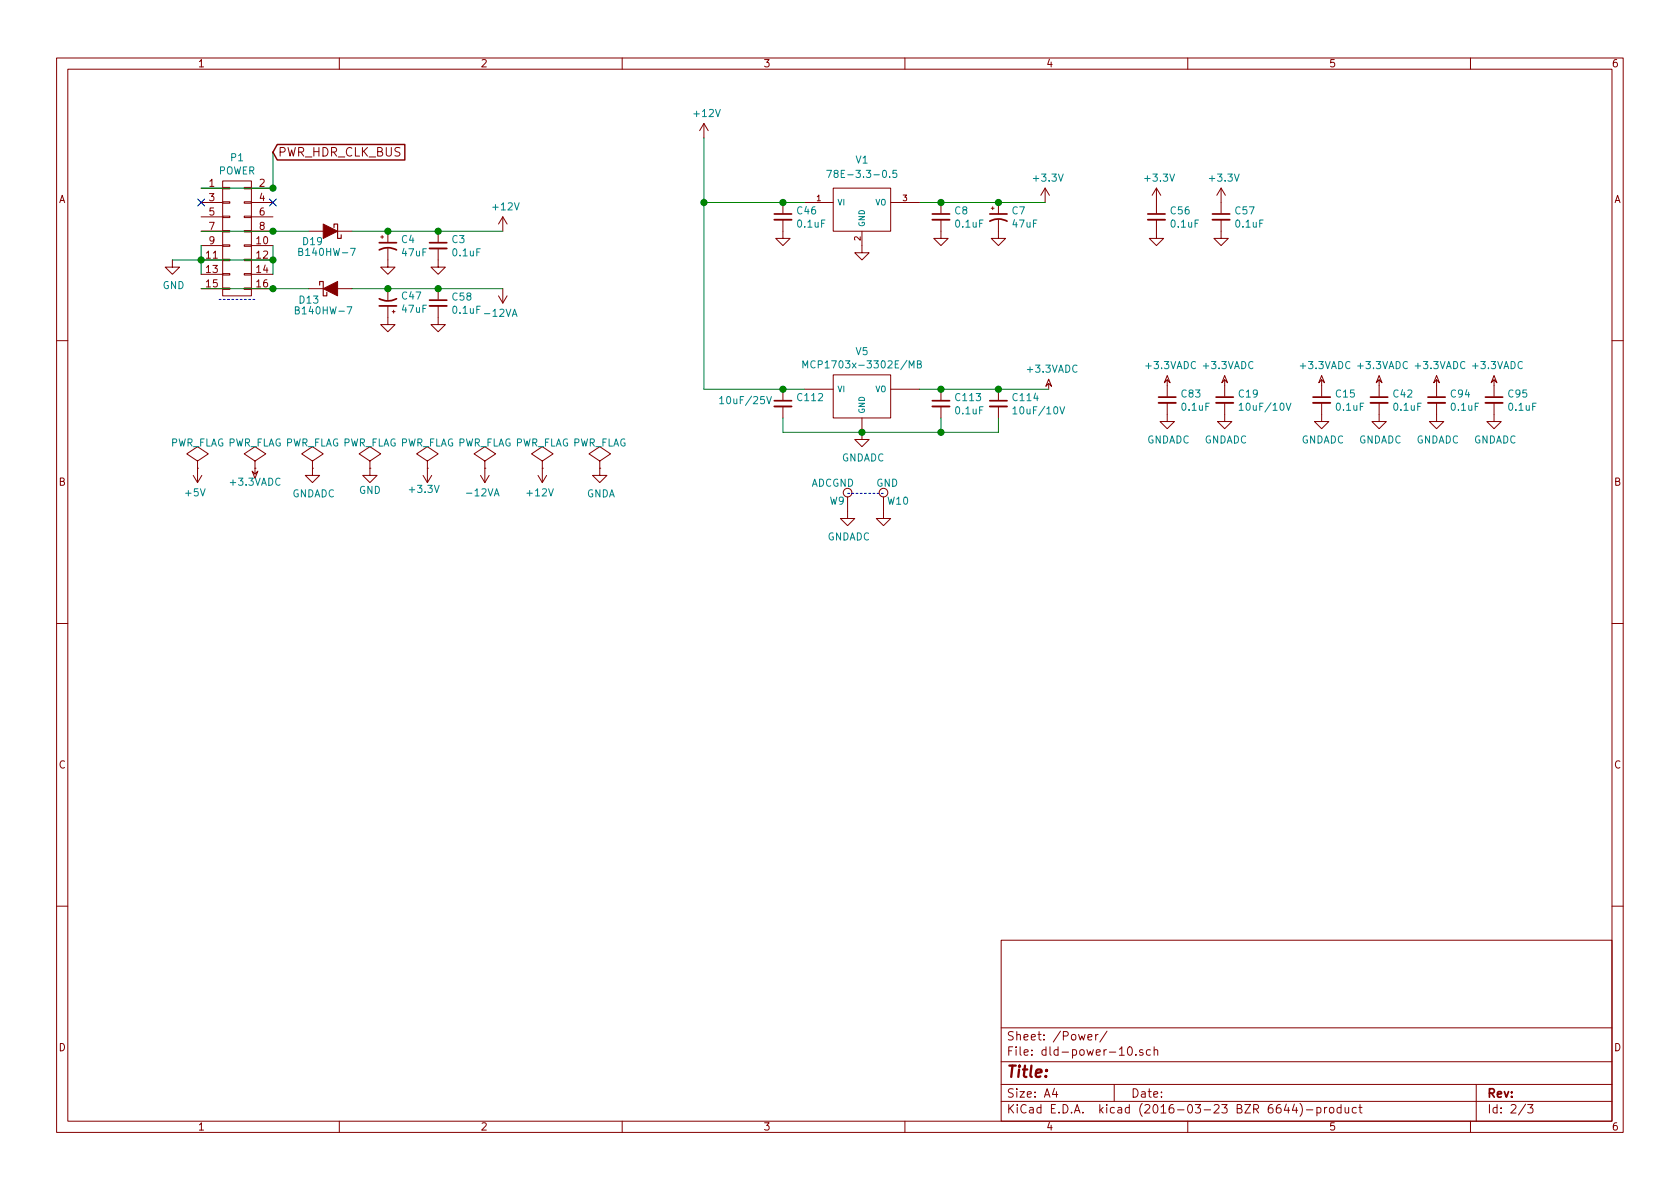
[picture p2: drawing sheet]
<svg xmlns="http://www.w3.org/2000/svg" width="297mm" height="210mm" viewBox="0 0 297 210" stroke-linecap="round" stroke-linejoin="round" font-family="sans-serif">
<g fill="none" stroke="#840000" stroke-width=".18">
<path d="M10 10.3h277v189.9h-277zM12 12.2h273v186.1h-273zM60 10.3v1.9M110 10.3v1.9M160 10.3v1.9M210 10.3v1.9M260 10.3v1.9M35.6 33.3h3.8M35.6 35.8h3.8M35.6 38.3h3.8M39.4 38.2h1.2v.3h-1.2zM39.4 35.7h1.2v.2h-1.2z"/>
<path d="M39.4 33.1h1.2v.3h-1.2zM39.4 32h5v20.3h-5zM43.2 38.2h1.2v.3h-1.2zM43.2 35.7h1.2v.2h-1.2zM43.2 33.1h1.2v.3h-1.2zM44.4 33.3h3.9M44.4 35.8h3.9M44.4 38.3h3.9M88.9 38.3l-.8 1.3M88.9 38.3v2.6M88.9 38.3l.8 1.3M124.5 21.8l-.8 1.3"/>
<path d="M124.5 21.8v2.6M124.5 21.8l.7 1.3M138.4 38.9v3.3h1.3l-1.3 1.2-1.2-1.2h1.2M138.4 35.8v1.9M142.2 35.8h5.1M147.3 33.3h10.2v7.6h-10.2zM157.5 35.8h5.1M166.4 38.9v3.3h1.2l-1.2 1.2-1.3-1.2h1.3M166.4 35.8v1.9M175.3 36.8h.5M175.5 36.6v.5M176.5 38.9v3.3h1.3l-1.3 1.2-1.2-1.2h1.2"/>
<path d="M176.5 35.8v2M184.8 33.3l-.8 1.2M184.8 33.3v2.5M184.8 33.3l.7 1.2M204.5 38.9v3.3h1.2l-1.2 1.2-1.3-1.2h1.3M204.5 33.3v4.4M204.5 33.3l-.8 1.2M204.5 33.3l.7 1.2M215.9 38.9v3.3h1.3l-1.3 1.2-1.3-1.2h1.3M215.9 33.3v4.4M215.9 33.3l-.8 1.2M215.9 33.3l.8 1.2"/>
<path d="M30.5 46v1.2h1.2l-1.2 1.3-1.3-1.3h1.3M35.6 40.9h3.8M35.6 43.4h3.8M35.6 46h3.8M35.6 48.5h3.8M35.6 51h3.8M39.4 50.9h1.2v.3h-1.2zM39.4 48.4h1.2v.2h-1.2zM39.4 45.8h1.2v.3h-1.2zM39.4 43.3h1.2v.3h-1.2zM39.4 40.8h1.2v.2h-1.2zM43.2 50.9h1.2v.3h-1.2z"/>
<path d="M43.2 48.4h1.2v.2h-1.2zM43.2 45.8h1.2v.3h-1.2zM43.2 43.3h1.2v.3h-1.2zM43.2 40.8h1.2v.2h-1.2zM44.4 40.9h3.9M44.4 43.4h3.9M44.4 46h3.9M44.4 48.5h3.9M44.4 51h3.9M54.6 40.9h2.5M54.6 51h2.5M59.7 40.9h2.5"/>
<path d="M59.7 51h2.5M67.3 41.9h.5M67.6 41.7v.5M68.6 54.1v3.3h1.2l-1.2 1.3-1.3-1.3h1.3M68.6 43.9v3.3h1.2l-1.2 1.3-1.3-1.3h1.3M68.6 40.9v2M68.6 51v2.1M69.3 55.1h.5M69.6 54.9v.5M77.5 54.1v3.3h1.2l-1.2 1.3-1.3-1.3h1.3M77.5 43.9v3.3h1.2l-1.2 1.3-1.3-1.3h1.3M77.5 40.9v1.9"/>
<path d="M77.5 51v2M88.1 52.3l.8 1.3M88.9 51v2.6M89.7 52.3l-.8 1.3M152.4 40.9v3.8h1.3l-1.3 1.3-1.3-1.3h1.3M10 60.2h2M138.4 68.8v1.9M138.4 71.9v2M142.2 68.8h5.1M147.3 66.3h10.2v7.6h-10.2zM152.4 73.9v3.8h1.3l-1.3 1.3-1.3-1.3h1.3M157.5 68.8h5.1"/>
<path d="M166.4 68.8v1.9M166.4 71.9v2M176.5 68.8v1.9M176.5 71.9v2M185.4 67.8v1M185.4 67.1l.5 1.2-.5-.5-.5 .5zM206.4 71.2v3.3h1.2l-1.2 1.3-1.3-1.3h1.3M206.4 67.2v2.9M206.4 66.4l.5 1.3-.5-.5-.5 .5zM216.5 67.2v2.9M216.5 66.4l.5 1.3-.5-.5-.5 .5zM216.5 71.2v3.3h1.3l-1.3 1.3-1.2-1.3h1.2"/>
<path d="M233.7 67.2v2.9M233.7 66.4l.5 1.3-.5-.5-.5 .5zM233.7 71.2v3.3h1.2l-1.2 1.3-1.3-1.3h1.3M243.8 67.2v2.9M243.8 66.4l.5 1.3-.5-.5-.5 .5zM243.8 71.2v3.3h1.3l-1.3 1.3-1.2-1.3h1.2M254 67.2v2.9M254 66.4l.5 1.3-.5-.5-.5 .5zM254 71.2v3.3h1.3l-1.3 1.3-1.3-1.3h1.3M264.2 67.2v2.9M264.2 66.4l.5 1.3-.5-.5-.5 .5zM264.2 71.2v3.3h1.2l-1.2 1.3-1.3-1.3h1.3"/>
<path d="M285 60.2h2M34.2 84.1l.7 1.2M34.9 82.8h.1M34.9 81.5l1.9-1.2-1.9-1.3-1.9 1.3 1.9 1.2v1.3M34.9 82.8v2.5M35.7 84.1l-.8 1.2M44.6 83.3l.5 .5 .5-.5-.5 1.3zM45.1 82.8h.1M45.1 81.5l1.9-1.2-1.9-1.3-1.9 1.3 1.9 1.2v1.3M45.1 82.8v1M55.2 82.8h.1M55.2 81.5l1.9-1.2-1.9-1.3-1.9 1.3 1.9 1.2v1.3"/>
<path d="M55.2 82.8v1.3h1.3l-1.3 1.2-1.2-1.2h1.2M65.4 82.8h.1M65.4 81.5l1.9-1.2-1.9-1.3-1.9 1.3 1.9 1.2v1.3M65.4 82.8v1.3h1.3l-1.3 1.2-1.3-1.2h1.3M74.8 84.1l.8 1.2M75.6 82.8h.1M75.6 81.5l1.9-1.2-1.9-1.3-1.9 1.3 1.9 1.2v1.3M75.6 82.8v2.5M76.3 84.1l-.7 1.2M85 84.1l.7 1.2M85.7 82.8h.1M85.7 81.5l1.9-1.2-1.9-1.3-1.9 1.3 1.9 1.2v1.3"/>
<path d="M85.7 82.8v2.5M86.5 84.1l-.8 1.2M95.1 84.1l.8 1.2M95.9 82.8h.1M95.9 81.5l1.9-1.2-1.9-1.3-1.9 1.3 1.9 1.2v1.3M95.9 82.8v2.5M96.6 84.1l-.7 1.2M106 82.8v1.3h1.3l-1.3 1.2-1.2-1.2h1.2M106 82.8h.1M106 81.5l1.9-1.2-1.9-1.3-1.9 1.3 1.9 1.2v1.3M149.9 87.9v3.8h1.2l-1.2 1.3-1.3-1.3h1.3M156.2 87.9v3.8h1.3l-1.3 1.3-1.3-1.3h1.3"/>
<path d="M10 110.3h2M285 110.3h2M10 160.2h2M177 166.3h108v32h-108zM285 160.2h2M60 198.3v1.9M110 198.3v1.9M160 198.3v1.9M177 194.8h108M177 191.8h108M177 187.8h108M177 181.8h108"/>
<path d="M186.4 192.5l-.3 1h.9M186.8 193v1M192.4 183.4l.7-.1-.1-.3-.4-.1-.2 .2v.7h.6M193.7 182.9v1M194.2 182.9l-.5 .3M195.7 182.3l-1.2 2M197 191.8v3M199.5 185.3l.2-.2a.81 .81 0 0 1 .6 .6 .81 .81 0 0 1-.3 .8l-.2 .1a.79 .79 0 0 1-.3-1.3zM200.8 186.5v.1M202.1 185.7a.37 .37 0 0 0-.6 .1v.2l.6 .2v.1l-.2 .3-.4-.1M203.4 185.7l-.4-.1-.3 .3 .1 .6 .2 .1 .4-.1M204.1 185.7l.2-.1 .3 .1 .1 .9"/>
<path d="M204.1 185.1v1.5M210 198.3v1.9M227.4 195.2l-.3 1.1h.9M227.8 195.8v1M228.9 195.2l-.4 1.1h.9M229.2 195.8v1M229.8 195.1a1.71 1.71 0 0 1 0 2.3M231 196.3h1.1M232.8 195.9l.5-.1 .3 .3-.2 .6h-.6M232.8 195.8v1.5M234.2 195.8v1M234.6 195.8l-.4 .3"/>
<path d="M235.1 196l.2-.2 .5 .2v.5l-.1 .2-.4 .1-.2-.1zM237.1 195.9l-.4-.1-.3 .3 .1 .6 .2 .1 .4-.1M237.1 195.3v1.5M237.8 195.8l.1 .9 .4 .1 .2-.1M238.5 195.8v1M239.8 195.9l-.4-.1-.3 .3 .1 .6 .2 .1 .4-.1M240.3 195.8h.5M240.5 195.3v1.3l.3 .2M260 198.3v1.9M261 191.8v6.5M269.7 195.2l-1.2 2M270.1 195.3h.9l-.5 .6 .5 .1v.7l-.2 .1-.7-.1"/>
<circle cx="149.9" cy="87.1" r=".76"/>
<circle cx="156.2" cy="87.1" r=".76"/>
</g>
<g fill="#840000" stroke="#840000" stroke-width=".18">
<path d="M57.1 51l2.6-1.2v2.5z"/>
<path d="M57.1 39.6l2.6 1.3-2.6 1.3z"/>
</g>
<path d="M56.5 50.4v-.6h.6v2.5h.7v-.6M59.1 40.3v-.7h.6v2.6h.6v-.7" fill="none" stroke="#840000" stroke-width=".2"/>
<g fill="none" stroke="#008484" stroke-width=".18">
<path d="M146.2 30.1h.8l-.5 1.3M158.5 30.1h-.6v.6l.1-.1 .5 .1v.6l-.2 .1-.4-.1M52.2 54.8l.6-.1v-.3l-.6-.2v1.3h.5l.2-.1v-.3l-.2-.3M52.8 44.5l.6-.1v-.4l-.6-.1v1.3h.5l.2-.1v-.4l-.2-.2M61.4 54.2h.8l-.5 1.3M62 43.9h.8l-.5 1.3M127.3 70.5l.3-.4v1.3M127.3 71.4h.7M135.6 70.1l.4 1.3 .4-1.3M142 65.1v-1.3l.4 .9 .4-.9v1.3M162.2 64.4l.6-.1v-.4l-.6-.1v1.3h.5l.2-.2v-.3l-.3-.2M179.1 72.3l.4-.4v1.3"/>
<path d="M179.1 73.2h.7M187.4 71.9l.4 1.3 .4-1.3M219.1 71.6l.4-.3v1.3M219.1 72.6h.7M227.4 71.3l.4 1.3 .4-1.3"/>
</g>
<g fill="none" stroke="#840000" stroke-width=".3">
<path d="M136.9 37.8h3.1M164.8 37.8h3.1M175 39.1a3.2 3.2 0 0 1 3.1 0M175 37.8h3.1M202.9 37.8h3.1M214.4 37.8h3M67.1 44.2a3.2 3.2 0 0 1 3 0M67.1 52.8a3.2 3.2 0 0 0 3 0M67.1 42.9h3M67.1 54.1h3M75.9 42.9h3.1M75.9 53.1h3.1"/>
<path d="M136.9 70.9h3.1M164.8 70.9h3.1M175 70.9h3.1M204.9 70.2h3M215 70.2h3.1M232.2 70.2h3M242.3 70.2h3.1M252.5 70.2h3M262.6 70.2h3.1"/>
</g>
<g fill="none" stroke="#840000" stroke-width=".33">
<path d="M136.9 38.9h3.1M164.8 38.9h3.1M202.9 38.9h3.1M214.4 38.9h3M75.9 43.9h3.1M75.9 54.1h3.1M136.9 71.9h3.1M164.8 71.9h3.1M175 71.9h3.1M204.9 71.2h3M215 71.2h3.1M232.2 71.2h3"/>
<path d="M242.3 71.2h3.1M252.5 71.2h3M262.6 71.2h3.1"/>
</g>
<g fill="none" stroke="#008400" stroke-width=".18">
<path d="M48.3 26.9v6.4h-12.7M124.5 35.8h17.7M124.5 24.4v44.4h17.7M162.6 35.8h22.2M30.5 46h17.8M35.6 40.9h19M35.6 43.4v5.1M35.6 51h19M48.3 43.4v5.1M62.2 40.9h26.7M62.2 51h26.7M138.4 73.9v2.5h38.1v-2.5"/>
<path d="M162.6 68.8h22.8M166.4 73.9v2.5"/>
</g>
<g fill="#008400" stroke="#008400" stroke-width=".25">
<circle cx="35.6" cy="46" r=".51"/>
<circle cx="48.3" cy="46" r=".51"/>
<circle cx="48.3" cy="51" r=".51"/>
<circle cx="48.3" cy="40.9" r=".51"/>
<circle cx="68.6" cy="51" r=".51"/>
<circle cx="68.6" cy="40.9" r=".51"/>
<circle cx="77.5" cy="40.9" r=".51"/>
<circle cx="77.5" cy="51" r=".51"/>
<circle cx="166.4" cy="35.8" r=".51"/>
<circle cx="176.5" cy="35.8" r=".51"/>
<circle cx="138.4" cy="35.8" r=".51"/>
<circle cx="124.5" cy="35.8" r=".51"/>
<circle cx="138.4" cy="68.8" r=".51"/>
<circle cx="166.4" cy="68.8" r=".51"/>
<circle cx="176.5" cy="68.8" r=".51"/>
<circle cx="152.4" cy="76.4" r=".51"/>
<circle cx="166.4" cy="76.4" r=".51"/>
<circle cx="48.3" cy="33.3" r=".51"/>
</g>
<path d="M38.7 53h6.4M149.9 87.2h6.3" fill="none" stroke="#0000c2" stroke-width=".18" stroke-dasharray=".3 .4"/>
<path d="M35 35.2l1.2 1.2M36.2 35.2l-1.2 1.2M47.7 35.2l1.2 1.2M48.9 35.2l-1.2 1.2" fill="none" stroke="#000084" stroke-width=".18"/>
<path d="M49 25.5h22.6v2.8h-22.6l-.7-1.4z" fill="none" stroke="#840000" stroke-width=".25"/>
<text font-size="2.8" fill="#840000" x="178" y="190.5">Title:</text>
<g font-size="2.1" fill="#840000">
<text x="49.2" y="27.7">PWR_HDR_CLK_BUS</text>
<text x="178" y="184">Sheet: /Power/</text>
<text x="178" y="186.7">File: dld-power-10.sch</text>
<text x="178" y="196.9">KiCad E.D.A. kicad (2016-03-23 BZR 6644)-product</text>
<text x="178" y="194.1">Size: A4</text>
<text x="200" y="194.1">Date:</text>
<text x="263" y="194.1">Rev:</text>
<text x="263" y="196.9">Id: 2/3</text>
</g>
<g font-size="1.8" fill="#840000">
<text x="35" y="11.9">1</text>
<text x="85" y="11.9">2</text>
<text x="135" y="11.9">3</text>
<text x="185" y="11.9">4</text>
<text x="235" y="11.9">5</text>
<text x="285" y="11.9">6</text>
<text x="10.4" y="35.9">A</text>
<text x="37" y="33">1</text>
<text x="37" y="35.6">3</text>
<text x="45.9" y="33">2</text>
<text x="45.9" y="35.6">4</text>
<text x="285.4" y="35.9">A</text>
<text x="37" y="38.1">5</text>
<text x="37" y="40.6">7</text>
<text x="45.9" y="38.1">6</text>
<text x="45.9" y="40.6">8</text>
<text x="36.5" y="45.7">11</text>
<text x="37" y="43.2">9</text>
<text x="45.4" y="43.2">10</text>
<text x="45.4" y="45.7">12</text>
<text x="36.5" y="48.3">13</text>
<text x="36.5" y="50.8">15</text>
<text x="45.4" y="48.3">14</text>
<text x="45.4" y="50.8">16</text>
<text x="10.4" y="85.9">B</text>
<text x="285.4" y="85.9">B</text>
<text x="10.4" y="135.9">C</text>
<text x="285.4" y="135.9">C</text>
<text x="10.4" y="185.9">D</text>
<text x="285.4" y="185.9">D</text>
<text x="35" y="199.9">1</text>
<text x="85" y="199.9">2</text>
<text x="135" y="199.9">3</text>
<text x="185" y="199.9">4</text>
<text x="235" y="199.9">5</text>
<text x="285" y="199.9">6</text>
</g>
<g font-size="1.8" fill="#008484">
<text x="122.8" y="20.7">+12V</text>
<text x="40.8" y="28.5">P1</text>
<text x="151.3" y="28.9">V1</text>
<text x="38.6" y="30.8">POWER</text>
<text x="147.8" y="31.4">78E-3.3-0.5</text>
<text x="182.9" y="32.1">+3.3V</text>
<text x="202.6" y="32.1">+3.3V</text>
<text x="214" y="32.1">+3.3V</text>
<text x="87.3" y="37.2">+12V</text>
<text x="141" y="37.9">C46</text>
<text x="141.1" y="40.2">0.1uF</text>
<text x="168.8" y="37.9">C8</text>
<text x="169" y="40.2">0.1uF</text>
<text x="179" y="37.9">C7</text>
<text x="179.1" y="40.2">47uF</text>
<text x="207" y="37.9">C56</text>
<text x="207.1" y="40.2">0.1uF</text>
<text x="218.5" y="37.9">C57</text>
<text x="218.6" y="40.2">0.1uF</text>
<text x="53.4" y="45.2">B140HW-7</text>
<text x="53.6" y="43.3">D19</text>
<text x="71" y="43">C4</text>
<text x="71.2" y="45.3">47uF</text>
<text x="79.9" y="43">C3</text>
<text x="80.1" y="45.3">0.1uF</text>
<text x="28.7" y="51.1">GND</text>
<text x="53" y="53.7">D13</text>
<text x="71.1" y="53">C47</text>
<text x="80" y="53.1">C58</text>
<text x="52.8" y="55.6">B140HW-7</text>
<text x="71.2" y="55.3">47uF</text>
<text x="80.1" y="55.5">0.1uF</text>
<text x="86" y="56">-12VA</text>
<text x="143.5" y="65.1">MCP1703x-3302E/MB</text>
<text x="151.3" y="62.8">V5</text>
<text x="181.8" y="65.9">+3.3VADC</text>
<text x="202.7" y="65.2">+3.3VADC</text>
<text x="212.9" y="65.2">+3.3VADC</text>
<text x="230" y="65.2">+3.3VADC</text>
<text x="240.2" y="65.2">+3.3VADC</text>
<text x="250.3" y="65.2">+3.3VADC</text>
<text x="260.5" y="65.2">+3.3VADC</text>
<text x="127.9" y="71.4">10uF/25V</text>
<text x="141.1" y="70.9">C112</text>
<text x="169.1" y="70.9">C113</text>
<text x="179.2" y="70.9">C114</text>
<text x="208.9" y="70.3">C83</text>
<text x="219.1" y="70.3">C19</text>
<text x="236.2" y="70.3">C15</text>
<text x="246.4" y="70.3">C42</text>
<text x="256.6" y="70.3">C94</text>
<text x="266.7" y="70.3">C95</text>
<text x="169" y="73.2">0.1uF</text>
<text x="179.7" y="73.2">10uF/10V</text>
<text x="209" y="72.6">0.1uF</text>
<text x="219.7" y="72.6">10uF/10V</text>
<text x="236.3" y="72.6">0.1uF</text>
<text x="246.5" y="72.6">0.1uF</text>
<text x="256.7" y="72.6">0.1uF</text>
<text x="266.8" y="72.6">0.1uF</text>
<text x="30" y="78.9">PWR_FLAG PWR_FLAG PWR_FLAG PWR_FLAG PWR_FLAG PWR_FLAG PWR_FLAG PWR_FLAG</text>
<text x="148.7" y="81.6">GNDADC</text>
<text x="202.7" y="78.4">GNDADC</text>
<text x="212.9" y="78.4">GNDADC</text>
<text x="230" y="78.4">GNDADC</text>
<text x="240.2" y="78.4">GNDADC</text>
<text x="250.3" y="78.4">GNDADC</text>
<text x="260.5" y="78.4">GNDADC</text>
<text x="32.8" y="87.8">+5V</text>
<text x="40.8" y="85.9">+3.3VADC</text>
<text x="51.6" y="87.9">GNDADC</text>
<text x="63.4" y="87.3">GND</text>
<text x="72.6" y="87.1">+3.3V</text>
<text x="82.8" y="87.8">-12VA</text>
<text x="93.3" y="87.8">+12V</text>
<text x="103.7" y="87.9">GNDA</text>
<text x="143.4" y="86">ADCGND</text>
<text x="146.7" y="89.2">W9</text>
<text x="154.9" y="86">GND</text>
<text x="157" y="89.2">W10</text>
<text x="146.2" y="95.5">GNDADC</text>
</g>
<g font-size="1.4" fill="#840000">
<text x="144.4" y="35.6">1</text>
<text x="159.6" y="35.6">3</text>
<text x="152.1" y="42.5" transform="rotate(-90 152.1 42.5)">2</text>
</g>
<g font-size="1.4" fill="#008484">
<text x="148.1" y="36.3">VI</text>
<text x="152.9" y="40.1" transform="rotate(-90 152.9 40.1)">GND</text>
<text x="154.7" y="36.3">VO</text>
<text x="148.1" y="69.3">VI</text>
<text x="154.7" y="69.3">VO</text>
<text x="152.9" y="73.1" transform="rotate(-90 152.9 73.1)">GND</text>
</g>
</svg>
